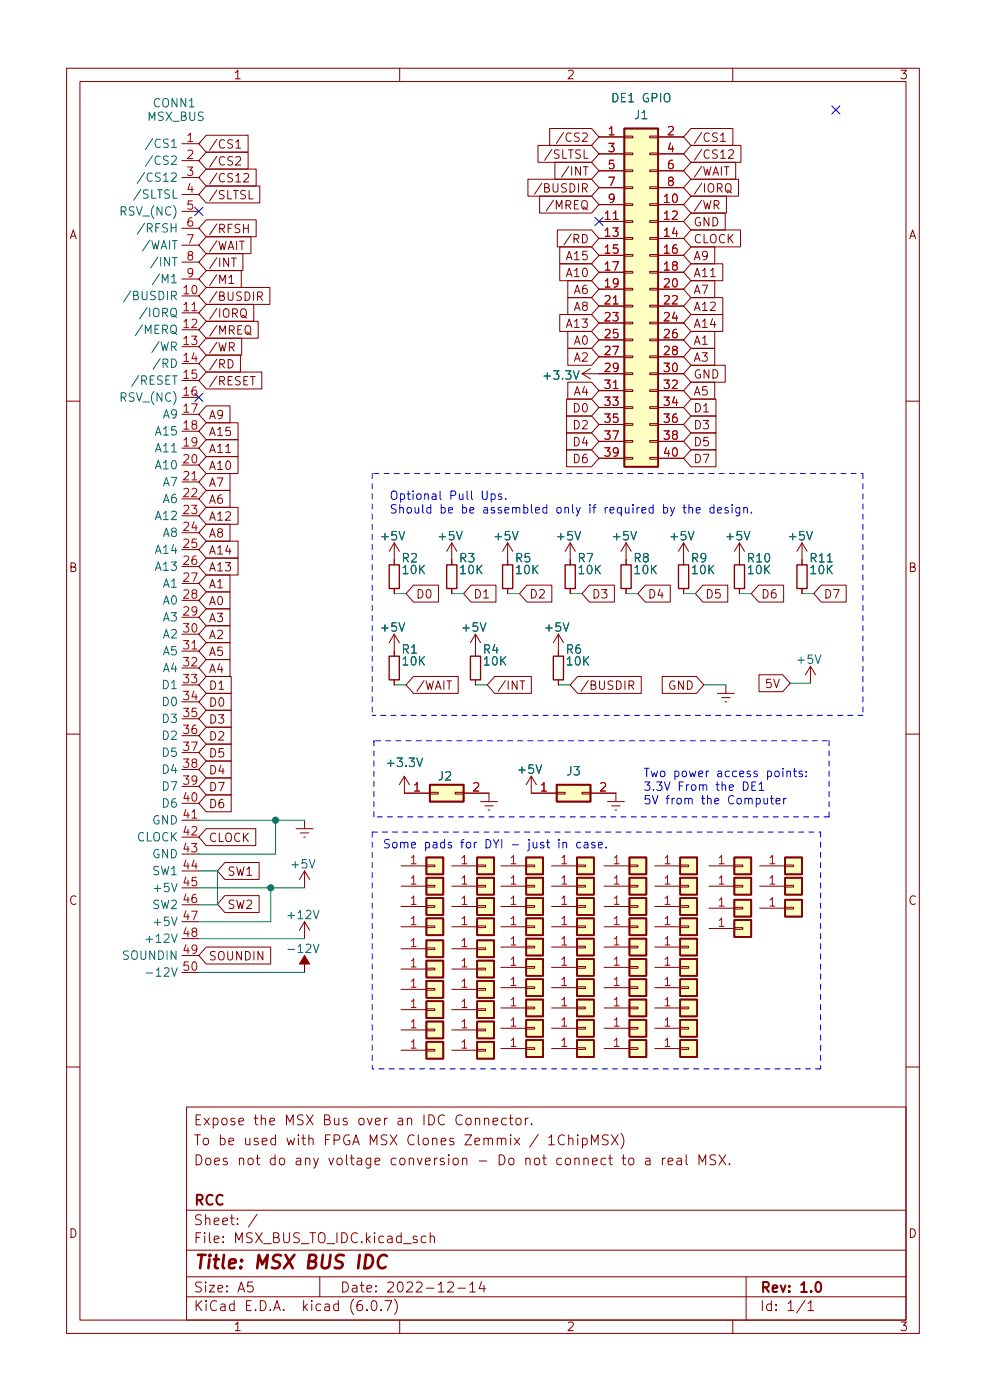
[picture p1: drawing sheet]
<svg xmlns="http://www.w3.org/2000/svg" width="148mm" height="210mm" viewBox="0 0 148 210" stroke-linecap="round" stroke-linejoin="round" font-family="sans-serif">
<g fill="none" stroke="#840000" stroke-width=".15">
<path d="M10 10.2h128v190.1h-128zM12 12.2h124v186.1h-124zM60 10.2v2M82.5 19.3h6.3l1.1 1.3-1.1 1.2h-6.3zM84.6 19.9l-1.1 1.6M103.7 19.3h6.3v2.5h-6.3l-1.1-1.2zM110 10.2v2M27.3 21.6h2.5M27.3 24.1h2.5M27.3 26.7h2.5M27.3 29.2h2.5M27.3 31.7h2.5"/>
<path d="M27.3 34.3h2.5M27.3 36.8h2.5M27.3 39.4h2.5M31 22.9h6.2v2.5h-6.2l-1.2-1.3zM31 20.3h6.2v2.6h-6.2l-1.2-1.3zM31 25.4h7.5v2.5h-7.5l-1.2-1.2zM31 27.9h8v2.6h-8l-1.2-1.3zM31 35.6h6.7v2.5h-6.7l-1.2-1.3zM31 33h7.5v2.6h-7.5l-1.2-1.3zM31 38.1h5.5v2.5h-5.5l-1.2-1.2zM34.7 38.8h.8M35.4 23.6l.5-.1 .2 .1v.3l-.8 .9h.8"/>
<path d="M35.4 21.3l.4-.3v1.2M35.4 22.2h.7M36.6 34.3h.7M36.6 26.2l.5-.1 .2 .1v.2l-.7 .9h.7M37.3 33.7v1.2M37.4 28.6v1.3h.6M79.2 26.9h9.6l1.1 1.3-1.1 1.3h-9.6zM80.8 21.8h8l1.1 1.3-1.1 1.3h-8zM81 29.5h7.8l1.1 1.2-1.1 1.3h-7.8zM81.3 27.5l-1.1 1.7M83.1 30.1l-1.1 1.6M83.3 24.4h5.5l1.1 1.2-1.1 1.3h-5.5z"/>
<path d="M83.7 34.5h5.1l1.1 1.3-1.1 1.3h-5.1zM84 39.6h4.8l1.1 1.3-1.1 1.3h-4.8zM84 37.1h4.8l1.1 1.2-1.1 1.3h-4.8zM85.4 25l-1.1 1.6M85.7 35.1l-1 1.7M89.9 20.6h3.8M89.9 30.7h3.8M89.9 33.3h3.8M89.9 35.8h3.8M89.9 38.3h3.8M89.9 23.1h3.8M89.9 25.6h3.8"/>
<path d="M89.9 28.2h3.8M93.7 38.2h1.3v.3h-1.3zM93.7 35.7h1.3v.2h-1.3zM93.7 33.1h1.3v.3h-1.3zM93.7 30.6h1.3v.3h-1.3zM93.7 28.1h1.3v.2h-1.3zM93.7 25.5h1.3v.3h-1.3zM93.7 23h1.3v.2h-1.3zM93.7 20.4h1.3v.3h-1.3zM97.5 38.2h1.3v.3h-1.3zM97.5 35.7h1.3v.2h-1.3zM97.5 33.1h1.3v.3h-1.3z"/>
<path d="M97.5 30.6h1.3v.3h-1.3zM97.5 28.1h1.3v.2h-1.3zM97.5 25.5h1.3v.3h-1.3zM97.5 23h1.3v.2h-1.3zM97.5 20.4h1.3v.3h-1.3zM98.8 20.6h3.8M98.8 30.7h3.8M98.8 33.3h3.8M98.8 35.8h3.8M98.8 38.3h3.8M98.8 23.1h3.8M98.8 25.6h3.8"/>
<path d="M98.8 28.2h3.8M103.7 29.5h5.3v2.5h-5.3l-1.1-1.3zM103.7 21.8h7.5v2.6h-7.5l-1.1-1.3zM103.7 26.9h7.2v2.6h-7.2l-1.1-1.3zM103.7 24.4h6.7v2.5h-6.7l-1.1-1.3zM103.7 39.6h4.8v2.6h-4.8l-1.1-1.3zM103.7 32h5.2v2.5h-5.2l-1.1-1.2zM103.7 37.1h3.6v2.5h-3.6l-1.1-1.3zM103.7 34.5h7.5v2.6h-7.5l-1.1-1.3zM108.2 20.3l.3-.3v1.2M108.2 21.2h.7M109 27.8a.43 .43 0 0 1 .4-.2 .43 .43 0 0 1 .3 .4v.4a.42 .42 0 0 1-.4 .5 .42 .42 0 0 1-.4-.5z"/>
<path d="M109.1 28.6h.3l.4 .4M109.4 22.6l.5-.1 .1 .1 .1 .3-.8 .9h.8M27.3 47h2.5M27.3 41.9h2.5M31 48.3h7.8v2.5h-7.8l-1.2-1.3zM31 53.3h5.1v2.6h-5.1l-1.2-1.3zM31 55.9h8.3v2.5h-8.3l-1.2-1.3zM31 50.8h5.3v2.5h-5.3l-1.2-1.2zM31 45.7h7.1v2.6h-7.1l-1.2-1.3zM31 40.6h5.2v2.6h-5.2l-1.2-1.3zM31 43.2h9.5v2.5h-9.5l-1.2-1.3zM34.3 54a.64 .64 0 0 1 .7 .6 .64 .64 0 0 1-.7 .7z"/>
<path d="M34.4 41.7l.3-.4v1.3M34.4 42.6h.7M36.2 46.6a.43 .43 0 0 1 .5-.2 .43 .43 0 0 1 .3 .4v.4a.42 .42 0 0 1-.4 .5 .42 .42 0 0 1-.5-.5zM36.4 47.3l.2 .1 .4 .4M37 49a.42 .42 0 0 1 .4 0 .42 .42 0 0 1 .2 .3v.5a.42 .42 0 0 1-.4 .4 .42 .42 0 0 1-.4-.4v-.5zM37 49.9h.3l.4 .4M37.6 56.5h.7M38.7 44.5l.6-.1 .1-.1-.1-.3-.1-.2h-.5v1.3M39 44.5l.4 .6M84 47.2h4.8l1.1 1.3-1.1 1.3h-4.8zM85.1 59.9h3.7l1.1 1.3-1.1 1.3h-3.7zM85.2 57.4h3.6l1.1 1.3-1.1 1.2h-3.6z"/>
<path d="M85.2 52.3h3.6l1.1 1.3-1.1 1.3h-3.6zM85.2 44.7h3.6l1.1 1.3-1.1 1.2h-3.6zM85.2 42.2h3.6l1.1 1.2-1.1 1.3h-3.6zM85.2 49.8h3.6l1.1 1.2-1.1 1.3h-3.6zM87.4 56.1h6.3M87.4 56.1l1.2 .8M88.6 55.4l-1.2 .7M89.9 40.9h3.8M89.9 43.4h3.8M89.9 46h3.8M89.9 48.5h3.8M89.9 51h3.8"/>
<path d="M89.9 53.6h3.8M89.9 58.7h3.8M93.7 58.5h1.3v.3h-1.3zM93.7 56h1.3v.3h-1.3zM93.7 53.5h1.3v.2h-1.3zM93.7 50.9h1.3v.3h-1.3zM93.7 48.4h1.3v.2h-1.3zM93.7 45.8h1.3v.3h-1.3zM93.7 43.3h1.3v.3h-1.3zM93.7 40.8h1.3v.2h-1.3zM97.5 58.5h1.3v.3h-1.3zM97.5 56h1.3v.3h-1.3z"/>
<path d="M97.5 53.5h1.3v.2h-1.3zM97.5 50.9h1.3v.3h-1.3zM97.5 48.4h1.3v.2h-1.3zM97.5 45.8h1.3v.3h-1.3zM97.5 43.3h1.3v.3h-1.3zM97.5 40.8h1.3v.2h-1.3zM98.8 40.9h3.8M98.8 43.4h3.8M98.8 46h3.8M98.8 48.5h3.8M98.8 51h3.8M98.8 53.6h3.8"/>
<path d="M98.8 56.1h3.8M98.8 58.7h3.8M103.7 49.8h3.6v2.5h-3.6l-1.1-1.3zM103.7 44.7h4.8v2.5h-4.8l-1.1-1.2zM103.7 47.2h4.8v2.6h-4.8l-1.1-1.3zM103.7 42.2h3.6v2.5h-3.6l-1.1-1.3zM103.7 52.3h3.6v2.6h-3.6l-1.1-1.3zM103.7 59.9h3.8v2.6h-3.8l-1.1-1.3zM103.7 54.9h5.2v2.5h-5.2l-1.1-1.3zM103.7 57.4h3.6v2.5h-3.6l-1.1-1.2zM10 60.2h2M27.3 72.4h2.5"/>
<path d="M31 71.1h3.5v2.6h-3.5l-1.2-1.3zM31 76.2h4.7v2.5h-4.7l-1.2-1.2zM31 73.7h3.5v2.5h-3.5l-1.2-1.3zM31 78.7h3.5v2.6h-3.5l-1.2-1.3zM31 66h4.7v2.6h-4.7l-1.2-1.3zM31 61h3.5v2.5h-3.5l-1.2-1.3zM31 63.5h4.7v2.5h-4.7l-1.2-1.2zM31 68.6h4.7v2.5h-4.7l-1.2-1.3zM85.1 62.5h3.7l1.1 1.2-1.1 1.3h-3.7zM85.1 67.6h3.7l1.1 1.2-1.1 1.3h-3.7zM85.1 65h3.7l1.1 1.3-1.1 1.3h-3.7zM89.9 61.2h3.8"/>
<path d="M89.9 63.7h3.8M89.9 66.3h3.8M89.9 68.8h3.8M93.7 68.7h1.3v.3h-1.3zM93.7 66.2h1.3v.2h-1.3zM93.7 63.6h1.3v.3h-1.3zM93.7 61.1h1.3v.2h-1.3zM97.5 68.7h1.3v.3h-1.3zM97.5 66.2h1.3v.2h-1.3zM97.5 63.6h1.3v.3h-1.3zM97.5 61.1h1.3v.2h-1.3zM98.8 61.2h3.8"/>
<path d="M98.8 63.7h3.8M98.8 66.3h3.8M98.8 68.8h3.8M103.7 65h3.8v2.6h-3.8l-1.1-1.3zM103.7 67.6h3.8v2.5h-3.8l-1.1-1.3zM103.7 62.5h3.8v2.5h-3.8l-1.1-1.3zM136 60.2h2M27.3 97.8h2.5M31 88.9h3.5v2.5h-3.5l-1.2-1.2zM31 86.4h3.5v2.5h-3.5l-1.2-1.3zM31 96.5h3.5v2.6h-3.5l-1.2-1.3zM31 94h3.5v2.5h-3.5l-1.2-1.3z"/>
<path d="M31 81.3h4.7v2.5h-4.7l-1.2-1.3zM31 99.1h3.5v2.5h-3.5l-1.2-1.3zM31 83.8h4.7v2.6h-4.7l-1.2-1.3zM31 91.4h3.5v2.6h-3.5l-1.2-1.3zM59.2 95.2v3.3M59.2 95.2l-.8 1.3M59.2 95.2l.7 1.3M59.2 81.5l-.8 1.3M59.2 81.5v3.3M59.2 88.4v.7M59.2 81.5l.8 1.3M62.1 87.9h3.7v2.5h-3.7l-1.1-1.3z"/>
<path d="M67.8 81.5l-.7 1.3M67.8 81.5v3.3M67.8 88.4v.7M67.8 81.5l.8 1.3M70.7 87.9h3.8v2.5h-3.8l-1.1-1.3zM71.4 95.2l-.8 1.3M71.4 95.2v3.3M71.4 95.2l.7 1.3M76.2 81.5v3.3M76.2 88.4v.7M76.2 81.5l-.8 1.3M76.2 81.5l.8 1.3"/>
<path d="M79.1 87.9h3.7v2.5h-3.7l-1.1-1.3zM83.8 95.2l-.7 1.3M83.8 95.2v3.3M83.8 95.2l.8 1.3M85.6 81.5l-.8 1.3M85.6 81.5v3.3M85.6 88.4v.7M85.6 81.5l.8 1.3M88.5 87.9h3.7v2.5h-3.7l-1.1-1.3zM94 81.5v3.3M94 88.4v.7M94 81.5l-.8 1.3"/>
<path d="M94 81.5l.7 1.3M96.9 87.9h3.7v2.5h-3.7l-1.1-1.3zM102.6 81.5l-.7 1.3M102.6 81.5v3.3M102.6 88.4v.7M102.6 81.5l.8 1.3M105.5 87.9h3.7v2.5h-3.7l-1.1-1.3zM111 81.5v3.3M111 88.4v.7M111 81.5l-.8 1.3M111 81.5l.8 1.3M113.9 87.9h3.7v2.5h-3.7l-1.1-1.3z"/>
<path d="M120.4 81.5v3.3M120.4 88.4v.7M120.4 81.5l-.8 1.3M120.4 81.5l.8 1.3M123.3 87.9h3.7v2.5h-3.7l-1.1-1.3zM10 110.2h2M31 104.1h3.7v2.6h-3.7l-1.2-1.3zM31 106.7h3.7v2.5h-3.7l-1.2-1.3zM31 101.6h3.7v2.5h-3.7l-1.2-1.2zM31 119.4h3.7v2.5h-3.7l-1.2-1.3zM31 114.3h3.7v2.5h-3.7l-1.2-1.2zM31 111.8h3.7v2.5h-3.7l-1.2-1.3z"/>
<path d="M31 116.8h3.7v2.6h-3.7l-1.2-1.3zM31 109.2h3.7v2.6h-3.7l-1.2-1.3zM59.2 102.1v.8M60.7 116.6l-.8 1.3M60.7 116.6v2.5h3.8M60.7 116.6l.8 1.3M62.1 101.6h6.7v2.5h-6.7l-1.1-1.2zM64.5 119h1.3v.2h-1.3zM68.3 119h1.3v.2h-1.3zM69.6 119.1h3.8v1.3M71.4 102.1v.8M74.3 101.6h5.5v2.5h-5.5l-1.1-1.2z"/>
<path d="M78 102.3h.8M79.8 116.6v2.5h3.8M79.8 116.6l-.8 1.3M79.8 116.6l.7 1.3M83.6 119h1.2v.2h-1.2zM83.8 102.1v.8M86.7 101.6h9.6v2.5h-9.6l-1.1-1.2zM87.4 119h1.2v.2h-1.2zM88.6 119.1h3.9v1.3M94.4 102.9h.6l.1-.2v-.3l-.2-.1h-.5v1.2M94.7 102.9l.4 .6M99.4 101.6h5.2l1.1 1.3-1.1 1.2h-5.2z"/>
<path d="M107.7 104.1h2.5M108.3 104.8h1.3M108.8 105.4h.3M109 102.9v1.2M113.9 101.3h3.6l1.1 1.3-1.1 1.3h-3.6zM121.7 100.1l-.8 1.2M121.7 100.1v2.5M121.7 100.1l.7 1.2M136 110.2h2M27.3 123.2h2.5M31 124.5h7.4v2.5h-7.4l-1.2-1.3zM33.8 129.5h5.1v2.6h-5.1l-1.2-1.3z"/>
<path d="M33.8 134.5h5.1v2.5h-5.1l-1.2-1.2zM44.4 124.5h2.6M45.1 125.1h1.3M45.6 125.7h.2M45.7 138.4l-.7 1.3M45.7 123.2v1.3M45.7 130.8v2.5M45.7 138.4v2.6M45.7 138.4l.8 1.3M45.7 130.8l-.7 1.3M45.7 130.8l.8 1.3M60.2 136.1h3.8"/>
<path d="M60.2 133.1h3.8M60.2 139.2h3.8M60.2 130h3.8M64 136h1.3v.3h-1.3zM64 129.9h1.3v.3h-1.3zM64 139.1h1.3v.2h-1.3zM64 133h1.3v.2h-1.3zM67.8 136.1h3.8M67.8 133.1h3.8M67.8 139.2h3.8M67.8 130h3.8M71.6 133h1.3v.2h-1.3z"/>
<path d="M71.6 139.1h1.3v.2h-1.3zM71.6 136h1.3v.3h-1.3zM71.6 129.9h1.3v.3h-1.3zM72.1 120.4h2.6M72.8 121h1.2M73.3 121.7h.2M75.2 136.1h3.8M75.2 133.1h3.8M75.2 139.2h3.8M75.2 130h3.8M79 129.9h1.3v.3h-1.3zM79 133h1.3v.2h-1.3z"/>
<path d="M79 136h1.3v.3h-1.3zM79 139.1h1.3v.2h-1.3zM82.8 136.1h3.8M82.8 133.1h3.8M82.8 139.2h3.8M82.8 130h3.8M86.6 136h1.3v.3h-1.3zM86.6 133h1.3v.2h-1.3zM86.6 129.9h1.3v.3h-1.3zM86.6 139.1h1.3v.2h-1.3zM90.7 136.1h3.8M90.7 133.1h3.8"/>
<path d="M90.7 139.2h3.8M90.7 130h3.8M91.2 120.4h2.5M91.8 121h1.3M92.3 121.7h.3M94.5 129.9h1.3v.3h-1.3zM94.5 133h1.3v.2h-1.3zM94.5 136h1.3v.3h-1.3zM94.5 139.1h1.3v.2h-1.3zM98.3 136.1h3.8M98.3 133.1h3.8M98.3 139.2h3.8"/>
<path d="M98.3 130h3.8M102.1 129.9h1.3v.3h-1.3zM102.1 136h1.3v.3h-1.3zM102.1 133h1.3v.2h-1.3zM102.1 139.1h1.3v.2h-1.3zM106.4 133.1h3.8M106.4 130h3.8M106.4 136.4h3.8M106.4 139.4h3.8M110.2 133h1.3v.2h-1.3zM110.2 136.3h1.3v.2h-1.3zM110.2 129.9h1.3v.3h-1.3z"/>
<path d="M110.2 139.3h1.3v.3h-1.3zM114 133.1h3.9M114 130h3.9M114 136.4h3.9M117.9 136.3h1.2v.2h-1.2zM117.9 133h1.2v.2h-1.2zM117.9 129.9h1.2v.3h-1.2zM31 142.2h9.6v2.6h-9.6l-1.2-1.3zM60.2 151.6h3.8M60.2 145.5h3.8M60.2 148.6h3.8M60.2 157.7h3.8"/>
<path d="M60.2 142.5h3.8M60.2 154.7h3.8M64 151.5h1.3v.3h-1.3zM64 145.4h1.3v.3h-1.3zM64 148.5h1.3v.2h-1.3zM64 157.6h1.3v.3h-1.3zM64 142.4h1.3v.2h-1.3zM64 154.6h1.3v.2h-1.3zM67.8 151.6h3.8M67.8 145.5h3.8M67.8 148.6h3.8M67.8 157.7h3.8"/>
<path d="M67.8 142.5h3.8M67.8 154.7h3.8M71.6 145.4h1.3v.3h-1.3zM71.6 157.6h1.3v.3h-1.3zM71.6 151.5h1.3v.3h-1.3zM71.6 154.6h1.3v.2h-1.3zM71.6 148.5h1.3v.2h-1.3zM71.6 142.4h1.3v.2h-1.3zM75.2 142.2h3.8M75.2 154.4h3.8M75.2 151.4h3.8M75.2 157.5h3.8"/>
<path d="M75.2 148.3h3.8M75.2 145.3h3.8M79 151.3h1.3v.2h-1.3zM79 154.3h1.3v.3h-1.3zM79 157.3h1.3v.3h-1.3zM79 148.2h1.3v.3h-1.3zM79 145.2h1.3v.2h-1.3zM79 142.1h1.3v.3h-1.3zM82.8 142.2h3.8M82.8 154.4h3.8M82.8 151.4h3.8M82.8 157.5h3.8"/>
<path d="M82.8 148.3h3.8M82.8 145.3h3.8M86.6 154.3h1.3v.3h-1.3zM86.6 157.3h1.3v.3h-1.3zM86.6 151.3h1.3v.2h-1.3zM86.6 148.2h1.3v.3h-1.3zM86.6 145.2h1.3v.2h-1.3zM86.6 142.1h1.3v.3h-1.3zM90.7 142.2h3.8M90.7 154.4h3.8M90.7 151.4h3.8M90.7 157.5h3.8"/>
<path d="M90.7 148.3h3.8M90.7 145.3h3.8M94.5 142.1h1.3v.3h-1.3zM94.5 145.2h1.3v.2h-1.3zM94.5 157.3h1.3v.3h-1.3zM94.5 154.3h1.3v.3h-1.3zM94.5 151.3h1.3v.2h-1.3zM94.5 148.2h1.3v.3h-1.3zM98.3 142.2h3.8M98.3 154.4h3.8M98.3 151.4h3.8M98.3 157.5h3.8"/>
<path d="M98.3 148.3h3.8M98.3 145.3h3.8M102.1 142.1h1.3v.3h-1.3zM102.1 148.2h1.3v.3h-1.3zM102.1 145.2h1.3v.2h-1.3zM102.1 154.3h1.3v.3h-1.3zM102.1 157.3h1.3v.3h-1.3zM102.1 151.3h1.3v.2h-1.3zM10 160.2h2M28 166.3h108v32h-108zM71.4 168.1a.37 .37 0 0 1 .6 0v.8M72.7 168.1a.37 .37 0 0 1 .7 0v.8"/>
<path d="M72.7 167.9v1M74 168.4l.7-.1v-.3l-.5-.1-.2 .2 .1 .8h.6M76 168l-.4-.1-.3 .3v.4l.1 .3h.6M76.4 167.9h.6M76.7 167.4v1.3v.2h.3M77.6 168a.41 .41 0 0 1 .6 .2v.4a.41 .41 0 0 1-.4 .3 .41 .41 0 0 1-.4-.3v-.4zM78.9 167.9v1M79.3 167.9l-.3 .1-.1 .2M79.8 168.8v.1M84.7 170.6a.6 .6 0 0 0-.7 0 .6 .6 0 0 0-.2 .7 .56 .56 0 0 0 .3 .6 .56 .56 0 0 0 .6-.1M85.4 171.1a.37 .37 0 0 1 .6 0v.8M85.4 170.4v1.5"/>
<path d="M86.7 170.4v.2M86.7 170.9v1M87.4 171l.5-.1 .3 .3v.4l-.2 .3h-.6M87.4 170.9v1.5M88.8 171.9v-1.5l.5 1.1 .5-1.1v1.5M91.3 170.5l-.6-.1-.2 .2-.1 .3a.71 .71 0 0 0 .8 .4l.1 .2-.1 .4h-.8M91.8 170.4l1 1.5M92.8 170.4l-1 1.5M93.2 170.2a1.72 1.72 0 0 1 0 2.3M93.4 173.9h.5M93.6 173.4v1.3l.1 .2h.2M94.5 174a.41 .41 0 0 1 .7 .2v.4a.41 .41 0 0 1-.4 .3 .41 .41 0 0 1-.4-.3v-.4z"/>
<path d="M96.9 174h.6l.1 .9M97.6 174.3l-.5 .1a.29 .29 0 0 0-.2 .2 .29 .29 0 0 0 .2 .3h.5M99.4 173.9v1M99.9 173.9l-.3 .1-.2 .2M100.3 174.4l.7-.1-.1-.3-.4-.1-.2 .2 .1 .8h.5M101.7 174h.5l.1 .9M102.3 174.3l-.5 .1a.29 .29 0 0 0-.2 .2 .29 .29 0 0 0 .2 .3h.5M103 173.4v1.3l.2 .2M104.9 174.9v-1.5l.5 1.1 .5-1.1v1.5M107.4 173.5l-.5-.1-.2 .2-.1 .3a.71 .71 0 0 0 .7 .4l.1 .2-.1 .4h-.7M107.9 173.4l1 1.5M108.9 173.4l-1 1.5"/>
<path d="M109.5 174.8v.1M136 160.2h2M28 194.8h108M28 191.8h108M28 187.8h108M28 181.8h108M37.9 192.5h-.7v.7l.2-.1 .5 .1 .1 .2-.1 .5-.2 .1h-.3l-.2-.1M38.6 182.4l-1.3 1.9M48 191.8v3M55.1 196.7v.1M55.9 195.4l.3-.1a.94 .94 0 0 1 0 1.5h-.1a1 1 0 0 1-.2-1.4zM57.2 196.7v.1"/>
<path d="M57.8 195.3h1l-.6 1.5M59.2 195.1a1.72 1.72 0 0 1 0 2.3M60 198.3v2M63.9 185.7l-.4-.1-.3 .3v.4l.2 .3h.5M64.6 185.8a.37 .37 0 0 1 .6 0v.8M64.6 185.1v1.5M67.2 192.7l.2-.2 .5 .1a.41 .41 0 0 1 .1 .6l-.8 .8h.9M68.7 193.5h1.2M70.5 193l.4-.5v1.5M70.5 194h.9M72.3 192.5l-.4 1h1M72.7 193v1"/>
<path d="M110 198.3v2M112 191.8v6.5M120.9 195.3l-1.3 1.9M121.3 195.8l.4-.5v1.5M121.3 196.8h.9"/>
</g>
<path d="M122.6 192.7l.3-.2a.94 .94 0 0 1 0 1.5h-.1a.91 .91 0 0 1-.2-1.3z" fill="none" stroke="#840000" stroke-width=".3"/>
<path d="M55 188.5h.4a.97 .97 0 0 1 .4 1.5 .9 .9 0 0 1-1.1 .5zM58.1 188.7a.8 .8 0 0 0-.9-.2 .8 .8 0 0 0-.4 .8 .76 .76 0 0 0 .1 .9 .76 .76 0 0 0 .9 .2l.1-.1" fill="none" stroke="#840000" stroke-width=".4"/>
<g fill="#ffffc2" stroke="#ffffc2" stroke-width=".15">
<path d="M86.6 134.9h2.6v2.5h-2.6z"/>
<path d="M71.6 131.8h2.6v2.6h-2.6z"/>
<path d="M64 134.9h2.5v2.5h-2.5z"/>
<path d="M71.6 137.9h2.6v2.6h-2.6z"/>
<path d="M71.6 134.9h2.6v2.5h-2.6z"/>
<path d="M64 128.8h2.5v2.5h-2.5z"/>
<path d="M110.2 131.8h2.6v2.6h-2.6z"/>
<path d="M86.6 131.8h2.6v2.6h-2.6z"/>
<path d="M86.6 128.8h2.6v2.5h-2.6z"/>
<path d="M79 128.8h2.5v2.5h-2.5z"/>
<path d="M79 131.8h2.5v2.6h-2.5z"/>
<path d="M110.2 135.1h2.6v2.6h-2.6z"/>
<path d="M94.5 141h2.5v2.5h-2.5z"/>
<path d="M102.1 128.8h2.5v2.5h-2.5z"/>
<path d="M110.2 128.8h2.6v2.5h-2.6z"/>
<path d="M93.7 19.3h5.1v50.8h-5.1z"/>
<path d="M86.6 153.2h2.6v2.5h-2.6z"/>
<path d="M79 150.1h2.5v2.5h-2.5z"/>
<path d="M86.6 156.2h2.6v2.5h-2.6z"/>
<path d="M79 153.2h2.5v2.5h-2.5z"/>
<path d="M86.6 150.1h2.6v2.5h-2.6z"/>
<path d="M86.6 147.1h2.6v2.5h-2.6z"/>
<path d="M79 156.2h2.5v2.5h-2.5z"/>
<path d="M79 147.1h2.5v2.5h-2.5z"/>
<path d="M102.1 134.9h2.5v2.5h-2.5z"/>
<path d="M64 150.4h2.5v2.5h-2.5z"/>
<path d="M64 137.9h2.5v2.6h-2.5z"/>
<path d="M64 144.3h2.5v2.5h-2.5z"/>
<path d="M64 147.3h2.5v2.6h-2.5z"/>
<path d="M64 156.5h2.5v2.5h-2.5z"/>
<path d="M64 141.2h2.5v2.6h-2.5z"/>
<path d="M64 153.4h2.5v2.6h-2.5z"/>
<path d="M79 144h2.5v2.6h-2.5z"/>
<path d="M79 134.9h2.5v2.5h-2.5z"/>
<path d="M79 141h2.5v2.5h-2.5z"/>
<path d="M79 137.9h2.5v2.6h-2.5z"/>
<path d="M86.6 144h2.6v2.6h-2.6z"/>
<path d="M86.6 137.9h2.6v2.6h-2.6z"/>
<path d="M86.6 141h2.6v2.5h-2.6z"/>
<path d="M102.1 131.8h2.5v2.6h-2.5z"/>
<path d="M71.6 144.3h2.6v2.5h-2.6z"/>
<path d="M71.6 156.5h2.6v2.5h-2.6z"/>
<path d="M71.6 150.4h2.6v2.5h-2.6z"/>
<path d="M71.6 153.4h2.6v2.6h-2.6z"/>
<path d="M71.6 147.3h2.6v2.6h-2.6z"/>
<path d="M71.6 141.2h2.6v2.6h-2.6z"/>
<path d="M71.6 128.8h2.6v2.5h-2.6z"/>
<path d="M64 131.8h2.5v2.6h-2.5z"/>
<path d="M94.5 144h2.5v2.6h-2.5z"/>
<path d="M102.1 137.9h2.5v2.6h-2.5z"/>
<path d="M102.1 141h2.5v2.5h-2.5z"/>
<path d="M110.2 138.2h2.6v2.5h-2.6z"/>
<path d="M94.5 156.2h2.5v2.5h-2.5z"/>
<path d="M94.5 153.2h2.5v2.5h-2.5z"/>
<path d="M94.5 150.1h2.5v2.5h-2.5z"/>
<path d="M94.5 147.1h2.5v2.5h-2.5z"/>
<path d="M94.5 128.8h2.5v2.5h-2.5z"/>
<path d="M94.5 131.8h2.5v2.6h-2.5z"/>
<path d="M94.5 134.9h2.5v2.5h-2.5z"/>
<path d="M94.5 137.9h2.5v2.6h-2.5z"/>
<path d="M117.9 135.1h2.5v2.6h-2.5z"/>
<path d="M117.9 131.8h2.5v2.6h-2.5z"/>
<path d="M117.9 128.8h2.5v2.5h-2.5z"/>
<path d="M102.1 147.1h2.5v2.5h-2.5z"/>
<path d="M102.1 144h2.5v2.6h-2.5z"/>
<path d="M102.1 153.2h2.5v2.5h-2.5z"/>
<path d="M102.1 156.2h2.5v2.5h-2.5z"/>
<path d="M102.1 150.1h2.5v2.5h-2.5z"/>
<path d="M64.5 117.9h5.1v2.5h-5.1z"/>
<path d="M83.6 117.9h5v2.5h-5z"/>
</g>
<g fill="none" stroke="#840000" stroke-width=".25">
<path d="M93.7 19.3h5.1v50.8h-5.1zM64.5 117.9h5.1v2.5h-5.1zM83.6 117.9h5v2.5h-5zM64 134.9h2.5v2.5h-2.5zM64 128.8h2.5v2.5h-2.5zM64 137.9h2.5v2.6h-2.5zM64 131.8h2.5v2.6h-2.5zM71.6 131.8h2.6v2.6h-2.6zM71.6 137.9h2.6v2.6h-2.6zM71.6 134.9h2.6v2.5h-2.6zM71.6 128.8h2.6v2.5h-2.6zM79 128.8h2.5v2.5h-2.5z"/>
<path d="M79 131.8h2.5v2.6h-2.5zM79 134.9h2.5v2.5h-2.5zM79 137.9h2.5v2.6h-2.5zM86.6 134.9h2.6v2.5h-2.6zM86.6 131.8h2.6v2.6h-2.6zM86.6 128.8h2.6v2.5h-2.6zM86.6 137.9h2.6v2.6h-2.6zM94.5 128.8h2.5v2.5h-2.5zM94.5 131.8h2.5v2.6h-2.5zM94.5 134.9h2.5v2.5h-2.5zM94.5 137.9h2.5v2.6h-2.5zM102.1 128.8h2.5v2.5h-2.5z"/>
<path d="M102.1 134.9h2.5v2.5h-2.5zM102.1 131.8h2.5v2.6h-2.5zM102.1 137.9h2.5v2.6h-2.5zM110.2 131.8h2.6v2.6h-2.6zM110.2 135.1h2.6v2.6h-2.6zM110.2 128.8h2.6v2.5h-2.6zM110.2 138.2h2.6v2.5h-2.6zM117.9 135.1h2.5v2.6h-2.5zM117.9 131.8h2.5v2.6h-2.5zM117.9 128.8h2.5v2.5h-2.5zM64 150.4h2.5v2.5h-2.5zM64 144.3h2.5v2.5h-2.5z"/>
<path d="M64 147.3h2.5v2.6h-2.5zM64 156.5h2.5v2.5h-2.5zM64 141.2h2.5v2.6h-2.5zM64 153.4h2.5v2.6h-2.5zM71.6 144.3h2.6v2.5h-2.6zM71.6 156.5h2.6v2.5h-2.6zM71.6 150.4h2.6v2.5h-2.6zM71.6 153.4h2.6v2.6h-2.6zM71.6 147.3h2.6v2.6h-2.6zM71.6 141.2h2.6v2.6h-2.6zM79 150.1h2.5v2.5h-2.5zM79 153.2h2.5v2.5h-2.5z"/>
<path d="M79 156.2h2.5v2.5h-2.5zM79 147.1h2.5v2.5h-2.5zM79 144h2.5v2.6h-2.5zM79 141h2.5v2.5h-2.5zM86.6 153.2h2.6v2.5h-2.6zM86.6 156.2h2.6v2.5h-2.6zM86.6 150.1h2.6v2.5h-2.6zM86.6 147.1h2.6v2.5h-2.6zM86.6 144h2.6v2.6h-2.6zM86.6 141h2.6v2.5h-2.6zM94.5 141h2.5v2.5h-2.5zM94.5 144h2.5v2.6h-2.5z"/>
<path d="M94.5 156.2h2.5v2.5h-2.5zM94.5 153.2h2.5v2.5h-2.5zM94.5 150.1h2.5v2.5h-2.5zM94.5 147.1h2.5v2.5h-2.5zM102.1 141h2.5v2.5h-2.5zM102.1 147.1h2.5v2.5h-2.5zM102.1 144h2.5v2.6h-2.5zM102.1 153.2h2.5v2.5h-2.5zM102.1 156.2h2.5v2.5h-2.5zM102.1 150.1h2.5v2.5h-2.5z"/>
</g>
<path d="M58.4 98.5h1.5v3.6h-1.5zM58.4 84.8h1.6v3.6h-1.6zM67.1 84.8h1.5v3.6h-1.5zM70.6 98.5h1.5v3.6h-1.5zM75.4 84.8h1.6v3.6h-1.6zM83.1 98.5h1.5v3.6h-1.5zM84.8 84.8h1.6v3.6h-1.6zM93.2 84.8h1.5v3.6h-1.5zM101.9 84.8h1.5v3.6h-1.5zM110.2 84.8h1.6v3.6h-1.6zM119.6 84.8h1.6v3.6h-1.6z" fill="none" stroke="#840000" stroke-width=".2"/>
<path d="M21.7 25.9l-1.1 1.6M21.7 33.5l-1.1 1.7M22.9 20.8l-1.1 1.7M22.9 23.4l-1.1 1.6M23.7 38.6l-1.1 1.6M19.6 43.7l-1 1.6M21.4 48.8l-1.1 1.6M22.1 46.2l-1.1 1.7M23.9 41.1l-1 1.7M24.1 53.8l-1.1 1.7M21.9 141.1h1M21.9 146.1h1" fill="none" stroke="#006464" stroke-width=".15"/>
<path d="M45.7 143.5l.8 1.3h-.8v1.2v-1.2h-.7z" fill="#840000" stroke="#840000" stroke-width=".15"/>
<g fill="none" stroke="#0000c2" stroke-width=".15">
<path d="M72.4 73.7v1.1l.2 .2h.3l.2-.2v-1.1M73.7 74.2h.4l.2 .2v.4l-.1 .1h-.5M73.7 74.2v1.2M75.3 74.2h-.3l-.2 .1 .1 .2 .4 .1v.3h-.5M75.9 74.9v.1M102.5 76.2h.5M102.7 75.8v1.1l.3 .2M103.4 76.3l.2-.1 .3 .1 .1 .8M103.4 75.8v1.3M104.5 76.6l.6-.1v-.2l-.4-.1-.2 .2 .1 .6h.5M107.2 76.3l-.4-.1-.2 .2v.4l.1 .2h.5M107.2 75.8v1.3"/>
<path d="M107.7 76.6l.6-.1v-.2l-.4-.1-.2 .2 .1 .6h.5M109.3 76.3l-.3-.1-.2 .2 .1 .2 .4 .1v.3h-.5M109.9 75.8v.1M109.9 76.2v.9M111.1 76.2v1l-.3 .3-.3-.1M111.1 76.3l-.4-.1-.3 .2v.4l.2 .2h.5M111.7 76.3l.1-.1 .3 .1 .1 .8M111.7 76.2v.9M112.8 76.9v.2M111.6 117.4a.64 .64 0 0 1 .7 .7 .64 .64 0 0 1-.7 .6zM112.9 118h.4M113.5 117.4h-.6v1.3h.6"/>
<path d="M114 117.8l.3-.4v1.3M114 118.7h.7M114.7 119.9v.8h.3l.2-.1M115.2 119.9v.8M115.6 119.9h.5M115.8 119.5v1.1l.3 .1M117.5 115.4v.1M117.5 115.8v.9M117.6 119.9v.8M118 119.9l-.2 .1-.2 .1M118.1 115.9l.2-.1 .3 .1 .1 .8M118.1 115.8v.9"/>
<path d="M119.1 115.8h.5M119.3 115.4v1.1l.3 .2M120.4 115.9l-.3-.1-.2 .2 .1 .2 .4 .1v.3h-.5M121 116.5v.2M121 115.9v.1M83.9 126.1v.1M83.9 126.5v.8M84.5 126.6l.2-.1 .3 .1 .1 .7M84.5 126.5v.8M87.2 126.6l-.4-.1-.2 .2v.4l.1 .2h.5M87.7 126.6h.5l.1 .7M88.3 126.8l-.5 .1a.25 .25 0 0 0-.1 .2 .25 .25 0 0 0 .1 .2h.5"/>
<path d="M89.3 126.6l-.3-.1-.2 .2 .1 .2 .4 .1v.3h-.5M89.8 126.9l.6-.1v-.2l-.4-.1-.2 .2 .1 .6h.5M91 127.2v.1M116.5 120.3l.6-.1-.1-.2-.3-.1-.2 .2 .1 .6h.4"/>
</g>
<g fill="none" stroke="#0000c2" stroke-width=".15" stroke-dasharray=".8 .8">
<path d="M55.9 71.1v36.3M56.1 71.1h73.4M129.5 71.1v36.3M56.1 111.2v11.5M56.1 111.2v.3M56.4 111.2h68.1M124.5 111.2v11.5M129.5 107.4h-73.6M55.9 125v35.5M55.9 125h67.3M123.2 125v35.5M124.5 122.7h-68.4"/>
<path d="M123.2 160.5h-67.3"/>
</g>
<g fill="none" stroke="#009600" stroke-width=".15">
<path d="M59.2 89.1h1.8M67.8 89.1h1.8M76.2 89.1h1.8M85.6 89.1h1.8M94 89.1h1.8M102.6 89.1h1.8M111 89.1h1.8M120.4 89.1h1.8M59.2 102.9h1.8M71.4 102.9h1.8M83.8 102.9h1.8M105.7 102.9h3.3"/>
<path d="M118.6 102.6h3.1M29.8 123.2h15.9M29.8 130.8h2.8v5.1h-2.8M29.8 133.3h15.9M40.6 133.3v5.1h-10.8M41.4 123.2v5.1h-11.6M29.8 141h15.9M29.8 146h15.9"/>
</g>
<path d="M124.9 15.9l1.2 1.2M126.1 15.9l-1.2 1.2M29.2 31.1l1.3 1.3M30.5 31.1l-1.3 1.3M89.3 32.7l1.2 1.2M90.5 32.7l-1.2 1.2M29.2 59.1l1.3 1.2M30.5 59.1l-1.3 1.2" fill="none" stroke="#000084" stroke-width=".15"/>
<g fill="#009600" stroke="#009600" stroke-width=".15">
<circle cx="40.6" cy="133.3" r=".46"/>
<circle cx="41.4" cy="123.2" r=".46"/>
</g>
<text font-size="2.8" fill="#840000" x="29" y="190.6">Title: MSX BUS IDC</text>
<g font-size="2.1" fill="#840000">
<text x="29" y="172">To be used with FPGA MSX Clones Zemmix / 1ChipMSX)</text>
<text x="29" y="169">Expose the MSX Bus over an IDC Connector.</text>
<text x="29" y="175">Does not do any voltage conversion - Do not connect to a real MSX.</text>
<text x="29" y="184">Sheet: /</text>
<text x="29" y="181">RCC</text>
<text x="29" y="186.7">File: MSX_BUS_TO_IDC.kicad_sch</text>
<text x="29" y="196.9">KiCad E.D.A. kicad (6.0.7)</text>
<text x="29" y="194.1">Size: A5</text>
<text x="51" y="194.1">Date: 2022-12-14</text>
<text x="114" y="194.1">Rev: 1.0</text>
<text x="114" y="196.9">Id: 1/1</text>
</g>
<g font-size="1.8" fill="#840000">
<text x="35" y="11.9">1</text>
<text x="85" y="11.9">2</text>
<text x="135" y="11.9">3</text>
<text x="31.3" y="22.3">/CS1</text>
<text x="82.4" y="23.8">/SLTSL</text>
<text x="84.6" y="21.3">/CS2</text>
<text x="104" y="21.3">/CS1</text>
<text x="104" y="23.8">/CS12</text>
<text x="31.3" y="24.9">/CS2</text>
<text x="31.3" y="27.4">/CS12</text>
<text x="31.3" y="29.9">/SLTSL</text>
<text x="81.2" y="28.9">/BUSDIR</text>
<text x="85.1" y="26.4">/INT</text>
<text x="104" y="28.9">/IORQ</text>
<text x="104" y="26.4">/WAIT</text>
<text x="10.3" y="35.9">A</text>
<text x="31.3" y="35">/RFSH</text>
<text x="82.7" y="31.5">/MREQ</text>
<text x="104" y="31.5">/WR</text>
<text x="104" y="34">GND</text>
<text x="136.4" y="35.9">A</text>
<text x="31.3" y="37.6">/WAIT</text>
<text x="31.3" y="40.1">/INT</text>
<text x="85.2" y="41.6">A10</text>
<text x="85.2" y="39.1">A15</text>
<text x="85.4" y="36.5">/RD</text>
<text x="104" y="41.6">A11</text>
<text x="104" y="39.1">A9</text>
<text x="104" y="36.5">CLOCK</text>
<text x="31.3" y="47.7">/IORQ</text>
<text x="31.3" y="42.6">/M1</text>
<text x="31.3" y="45.2">/BUSDIR</text>
<text x="86.2" y="46.7">A8</text>
<text x="86.2" y="44.2">A6</text>
<text x="104" y="46.7">A12</text>
<text x="104" y="44.2">A7</text>
<text x="31.3" y="50.3">/MREQ</text>
<text x="31.3" y="52.8">/WR</text>
<text x="85.2" y="49.2">A13</text>
<text x="86.2" y="51.8">A0</text>
<text x="104" y="51.8">A1</text>
<text x="104" y="49.2">A14</text>
<text x="31.3" y="55.3">/RD</text>
<text x="31.3" y="57.9">/RESET</text>
<text x="86.2" y="59.4">A4</text>
<text x="86.2" y="54.3">A2</text>
<text x="104" y="54.3">A3</text>
<text x="104" y="56.9">GND</text>
<text x="104" y="59.4">A5</text>
<text x="31.3" y="63">A9</text>
<text x="31.3" y="65.5">A15</text>
<text x="86.2" y="64.5">D2</text>
<text x="86.2" y="61.9">D0</text>
<text x="104" y="61.9">D1</text>
<text x="104" y="64.5">D3</text>
<text x="31.3" y="68">A11</text>
<text x="31.3" y="70.6">A10</text>
<text x="86.2" y="69.6">D6</text>
<text x="86.2" y="67">D4</text>
<text x="104" y="67">D5</text>
<text x="104" y="69.6">D7</text>
<text x="31.3" y="73.1">A7</text>
<text x="31.3" y="75.7">A6</text>
<text x="31.3" y="78.2">A12</text>
<text x="31.3" y="83.3">A14</text>
<text x="31.3" y="80.7">A8</text>
<text x="10.3" y="85.9">B</text>
<text x="31.3" y="88.4">A1</text>
<text x="31.3" y="85.8">A13</text>
<text x="62.4" y="89.9">D0</text>
<text x="71" y="89.9">D1</text>
<text x="79.4" y="89.9">D2</text>
<text x="88.8" y="89.9">D3</text>
<text x="97.2" y="89.9">D4</text>
<text x="105.8" y="89.9">D5</text>
<text x="114.2" y="89.9">D6</text>
<text x="123.6" y="89.9">D7</text>
<text x="136.4" y="85.9">B</text>
<text x="31.3" y="90.9">A0</text>
<text x="31.3" y="96">A2</text>
<text x="31.3" y="93.4">A3</text>
<text x="31.3" y="98.5">A5</text>
<text x="31.3" y="101.1">A4</text>
<text x="31.3" y="106.1">D0</text>
<text x="31.3" y="103.6">D1</text>
<text x="62.4" y="103.6">/WAIT</text>
<text x="74.6" y="103.6">/INT</text>
<text x="87" y="103.6">/BUSDIR</text>
<text x="100.3" y="103.6">GND</text>
<text x="115" y="103.3">5V</text>
<text x="31.3" y="108.7">D3</text>
<text x="31.3" y="113.8">D5</text>
<text x="31.3" y="111.2">D2</text>
<text x="31.3" y="116.3">D4</text>
<text x="31.3" y="118.8">D7</text>
<text x="31.3" y="121.4">D6</text>
<text x="31.3" y="126.5">CLOCK</text>
<text x="34.1" y="131.5">SW1</text>
<text x="10.3" y="135.9">C</text>
<text x="34.1" y="136.5">SW2</text>
<text x="136.4" y="135.9">C</text>
<text x="31.3" y="144.2">SOUNDIN</text>
<text x="10.3" y="185.9">D</text>
<text x="136.4" y="185.9">D</text>
<text x="35" y="199.9">1</text>
<text x="85" y="199.9">2</text>
<text x="135" y="199.9">3</text>
</g>
<g font-size="1.8" fill="#006464">
<text x="23.1" y="16.1">CONN1</text>
<text x="92.1" y="15.4">DE1 GPIO</text>
<text x="95.3" y="17.9">J1</text>
<text x="22.1" y="18.2">MSX_BUS</text>
<text x="22.9" y="22.2">/CS1</text>
<text x="20.7" y="29.8">/SLTSL</text>
<text x="21.9" y="27.3">/CS12</text>
<text x="22.9" y="24.8">/CS2</text>
<text x="18.4" y="32.4">RSV_(NC)</text>
<text x="21.5" y="34.9">/RFSH</text>
<text x="21.8" y="37.5">/WAIT</text>
<text x="23.5" y="40">/INT</text>
<text x="19.5" y="45.1">/BUSDIR</text>
<text x="21.8" y="47.6">/IORQ</text>
<text x="23.8" y="42.5">/M1</text>
<text x="21" y="50.2">/MERQ</text>
<text x="23.4" y="52.7">/WR</text>
<text x="20.4" y="57.8">/RESET</text>
<text x="23.8" y="55.2">/RD</text>
<text x="81.9" y="57">+3.3V</text>
<text x="18.4" y="60.3">RSV_(NC)</text>
<text x="23.6" y="65.4">A15</text>
<text x="24.5" y="62.9">A9</text>
<text x="23.6" y="67.9">A11</text>
<text x="23.6" y="70.5">A10</text>
<text x="24.5" y="73">A7</text>
<text x="24.5" y="75.6">A6</text>
<text x="23.6" y="78.1">A12</text>
<text x="23.6" y="83.2">A14</text>
<text x="24.5" y="80.6">A8</text>
<text x="57.3" y="81.1">+5V</text>
<text x="66" y="81.1">+5V</text>
<text x="74.4" y="81.1">+5V</text>
<text x="83.7" y="81.1">+5V</text>
<text x="92.1" y="81.1">+5V</text>
<text x="100.8" y="81.1">+5V</text>
<text x="109.2" y="81.1">+5V</text>
<text x="118.5" y="81.1">+5V</text>
<text x="23.6" y="85.7">A13</text>
<text x="24.5" y="88.3">A1</text>
<text x="60.4" y="84.4">R2</text>
<text x="60.5" y="86.2">10K</text>
<text x="69" y="84.4">R3</text>
<text x="69.1" y="86.2">10K</text>
<text x="77.4" y="84.4">R5</text>
<text x="77.5" y="86.2">10K</text>
<text x="86.8" y="84.4">R7</text>
<text x="86.9" y="86.2">10K</text>
<text x="95.2" y="84.4">R8</text>
<text x="95.3" y="86.2">10K</text>
<text x="103.8" y="84.4">R9</text>
<text x="103.9" y="86.2">10K</text>
<text x="112.3" y="84.4">R10</text>
<text x="112.3" y="86.2">10K</text>
<text x="121.7" y="84.4">R11</text>
<text x="121.7" y="86.2">10K</text>
<text x="24.5" y="90.8">A0</text>
<text x="24.5" y="93.3">A3</text>
<text x="24.5" y="95.9">A2</text>
<text x="57.3" y="94.9">+5V</text>
<text x="69.5" y="94.9">+5V</text>
<text x="82" y="94.9">+5V</text>
<text x="24.5" y="98.4">A5</text>
<text x="24.5" y="101">A4</text>
<text x="60.4" y="98.2">R1</text>
<text x="60.5" y="99.9">10K</text>
<text x="72.6" y="98.2">R4</text>
<text x="72.7" y="99.9">10K</text>
<text x="85" y="98.2">R6</text>
<text x="85.1" y="99.9">10K</text>
<text x="119.8" y="99.7">+5V</text>
<text x="24.5" y="103.5">D1</text>
<text x="24.5" y="106">D0</text>
<text x="24.5" y="108.6">D3</text>
<text x="24.5" y="111.1">D2</text>
<text x="24.5" y="113.7">D5</text>
<text x="24.5" y="116.2">D4</text>
<text x="24.5" y="118.7">D7</text>
<text x="58.4" y="115.2">+3.3V</text>
<text x="65.8" y="117.2">J2</text>
<text x="77.9" y="116.2">+5V</text>
<text x="85.1" y="116.5">J3</text>
<text x="22.9" y="123.8">GND</text>
<text x="24.5" y="121.3">D6</text>
<text x="20.5" y="126.4">CLOCK</text>
<text x="22.9" y="128.9">GND</text>
<text x="23" y="131.4">SW1</text>
<text x="43.9" y="130.4">+5V</text>
<text x="23" y="136.5">SW2</text>
<text x="23.6" y="134">+5V</text>
<text x="22.6" y="141.6">+12V</text>
<text x="23.6" y="139.1">+5V</text>
<text x="43.4" y="138">+12V</text>
<text x="43.6" y="143.1">-12V</text>
<text x="18.6" y="144.1">SOUNDIN</text>
<text x="23.1" y="146.7">-12V</text>
</g>
<g font-size="1.8" fill="#a90000">
<text x="28.1" y="21.3">1</text>
<text x="28.1" y="23.9">2</text>
<text x="91.3" y="20.3">1</text>
<text x="91.3" y="22.9">3</text>
<text x="100.2" y="20.3">2</text>
<text x="100.2" y="22.9">4</text>
<text x="28.1" y="26.4">3</text>
<text x="28.1" y="29">4</text>
<text x="91.3" y="25.4">5</text>
<text x="91.3" y="27.9">7</text>
<text x="100.2" y="25.4">6</text>
<text x="100.2" y="27.9">8</text>
<text x="28.1" y="31.5">5</text>
<text x="28.1" y="34">6</text>
<text x="90.8" y="33">11</text>
<text x="90.8" y="35.6">13</text>
<text x="91.3" y="30.5">9</text>
<text x="99.7" y="30.5">10</text>
<text x="99.7" y="33">12</text>
<text x="99.7" y="35.6">14</text>
<text x="28.1" y="36.6">7</text>
<text x="28.1" y="39.1">8</text>
<text x="28.1" y="41.7">9</text>
<text x="90.8" y="38.1">15</text>
<text x="90.8" y="40.6">17</text>
<text x="99.7" y="38.1">16</text>
<text x="99.7" y="40.6">18</text>
<text x="27.6" y="44.2">10</text>
<text x="27.6" y="46.7">11</text>
<text x="90.8" y="43.2">19</text>
<text x="90.8" y="45.7">21</text>
<text x="99.7" y="43.2">20</text>
<text x="99.7" y="45.7">22</text>
<text x="27.6" y="49.3">12</text>
<text x="27.6" y="51.8">13</text>
<text x="90.8" y="48.3">23</text>
<text x="90.8" y="50.8">25</text>
<text x="90.8" y="53.3">27</text>
<text x="99.7" y="48.3">24</text>
<text x="99.7" y="50.8">26</text>
<text x="99.7" y="53.3">28</text>
<text x="27.6" y="54.4">14</text>
<text x="27.6" y="56.9">15</text>
<text x="27.6" y="59.4">16</text>
<text x="90.8" y="55.9">29</text>
<text x="90.8" y="58.4">31</text>
<text x="99.7" y="55.9">30</text>
<text x="99.7" y="58.4">32</text>
<text x="27.6" y="62">17</text>
<text x="27.6" y="64.5">18</text>
<text x="90.8" y="61">33</text>
<text x="90.8" y="63.5">35</text>
<text x="99.7" y="61">34</text>
<text x="99.7" y="63.5">36</text>
<text x="27.6" y="67.1">19</text>
<text x="27.6" y="69.6">20</text>
<text x="90.8" y="66">37</text>
<text x="90.8" y="68.6">39</text>
<text x="99.7" y="66">38</text>
<text x="99.7" y="68.6">40</text>
<text x="27.6" y="72.1">21</text>
<text x="27.6" y="74.7">22</text>
<text x="27.6" y="77.2">23</text>
<text x="27.6" y="79.8">24</text>
<text x="27.6" y="82.3">25</text>
<text x="27.6" y="84.8">26</text>
<text x="27.6" y="87.4">27</text>
<text x="27.6" y="89.9">28</text>
<text x="27.6" y="92.5">29</text>
<text x="27.6" y="95">30</text>
<text x="27.6" y="97.5">31</text>
<text x="27.6" y="100.1">32</text>
<text x="27.6" y="102.6">33</text>
<text x="27.6" y="105.2">34</text>
<text x="27.6" y="107.7">35</text>
<text x="27.6" y="110.2">36</text>
<text x="27.6" y="112.8">37</text>
<text x="27.6" y="115.3">38</text>
<text x="27.6" y="117.9">39</text>
<text x="62.1" y="118.9">1</text>
<text x="71" y="118.9">2</text>
<text x="81.2" y="118.9">1</text>
<text x="90.1" y="118.9">2</text>
<text x="27.6" y="120.4">40</text>
<text x="27.6" y="122.9">41</text>
<text x="27.6" y="125.5">42</text>
<text x="27.6" y="128">43</text>
<text x="27.6" y="130.6">44</text>
<text x="61.6" y="129.8">1</text>
<text x="69.2" y="129.8">1</text>
<text x="76.6" y="129.8">1</text>
<text x="84.2" y="129.8">1</text>
<text x="92.1" y="129.8">1</text>
<text x="99.7" y="129.8">1</text>
<text x="107.8" y="129.8">1</text>
<text x="115.5" y="129.8">1</text>
<text x="27.6" y="133.1">45</text>
<text x="27.6" y="135.6">46</text>
<text x="61.6" y="135.9">1</text>
<text x="61.6" y="132.8">1</text>
<text x="69.2" y="132.8">1</text>
<text x="69.2" y="135.9">1</text>
<text x="76.6" y="132.8">1</text>
<text x="76.6" y="135.9">1</text>
<text x="84.2" y="135.9">1</text>
<text x="84.2" y="132.8">1</text>
<text x="92.1" y="132.8">1</text>
<text x="92.1" y="135.9">1</text>
<text x="99.7" y="135.9">1</text>
<text x="99.7" y="132.8">1</text>
<text x="107.8" y="132.8">1</text>
<text x="107.8" y="136.1">1</text>
<text x="115.5" y="136.1">1</text>
<text x="115.5" y="132.8">1</text>
<text x="27.6" y="138.2">47</text>
<text x="27.6" y="140.7">48</text>
<text x="27.6" y="143.3">49</text>
<text x="61.6" y="138.9">1</text>
<text x="61.6" y="142.2">1</text>
<text x="69.2" y="138.9">1</text>
<text x="69.2" y="142.2">1</text>
<text x="76.6" y="142">1</text>
<text x="76.6" y="138.9">1</text>
<text x="84.2" y="138.9">1</text>
<text x="84.2" y="142">1</text>
<text x="92.1" y="142">1</text>
<text x="92.1" y="138.9">1</text>
<text x="99.7" y="138.9">1</text>
<text x="99.7" y="142">1</text>
<text x="107.8" y="139.2">1</text>
<text x="27.6" y="145.8">50</text>
<text x="61.6" y="145.3">1</text>
<text x="61.6" y="148.3">1</text>
<text x="69.2" y="145.3">1</text>
<text x="69.2" y="148.3">1</text>
<text x="76.6" y="148.1">1</text>
<text x="76.6" y="145">1</text>
<text x="84.2" y="148.1">1</text>
<text x="84.2" y="145">1</text>
<text x="92.1" y="145">1</text>
<text x="92.1" y="148.1">1</text>
<text x="99.7" y="148.1">1</text>
<text x="99.7" y="145">1</text>
<text x="61.6" y="151.4">1</text>
<text x="61.6" y="154.4">1</text>
<text x="69.2" y="151.4">1</text>
<text x="69.2" y="154.4">1</text>
<text x="76.6" y="151.1">1</text>
<text x="76.6" y="154.2">1</text>
<text x="84.2" y="154.2">1</text>
<text x="84.2" y="151.1">1</text>
<text x="92.1" y="154.2">1</text>
<text x="92.1" y="151.1">1</text>
<text x="99.7" y="154.2">1</text>
<text x="99.7" y="151.1">1</text>
<text x="61.6" y="157.5">1</text>
<text x="69.2" y="157.5">1</text>
<text x="76.6" y="157.2">1</text>
<text x="84.2" y="157.2">1</text>
<text x="92.1" y="157.2">1</text>
<text x="99.7" y="157.2">1</text>
</g>
<g font-size="1.8" fill="#0000c2">
<text x="58.4" y="75.1">Optional Pull Ups.</text>
<text x="58.4" y="77.1">Should be be assembled only if required by the design.</text>
<text x="96.5" y="116.7">Two power access points:</text>
<text x="96.5" y="118.8">3.3V From the DE1</text>
<text x="96.5" y="120.8">5V from the Computer</text>
<text x="57.4" y="127.4">Some pads for DYI - just in case.</text>
</g>
</svg>
